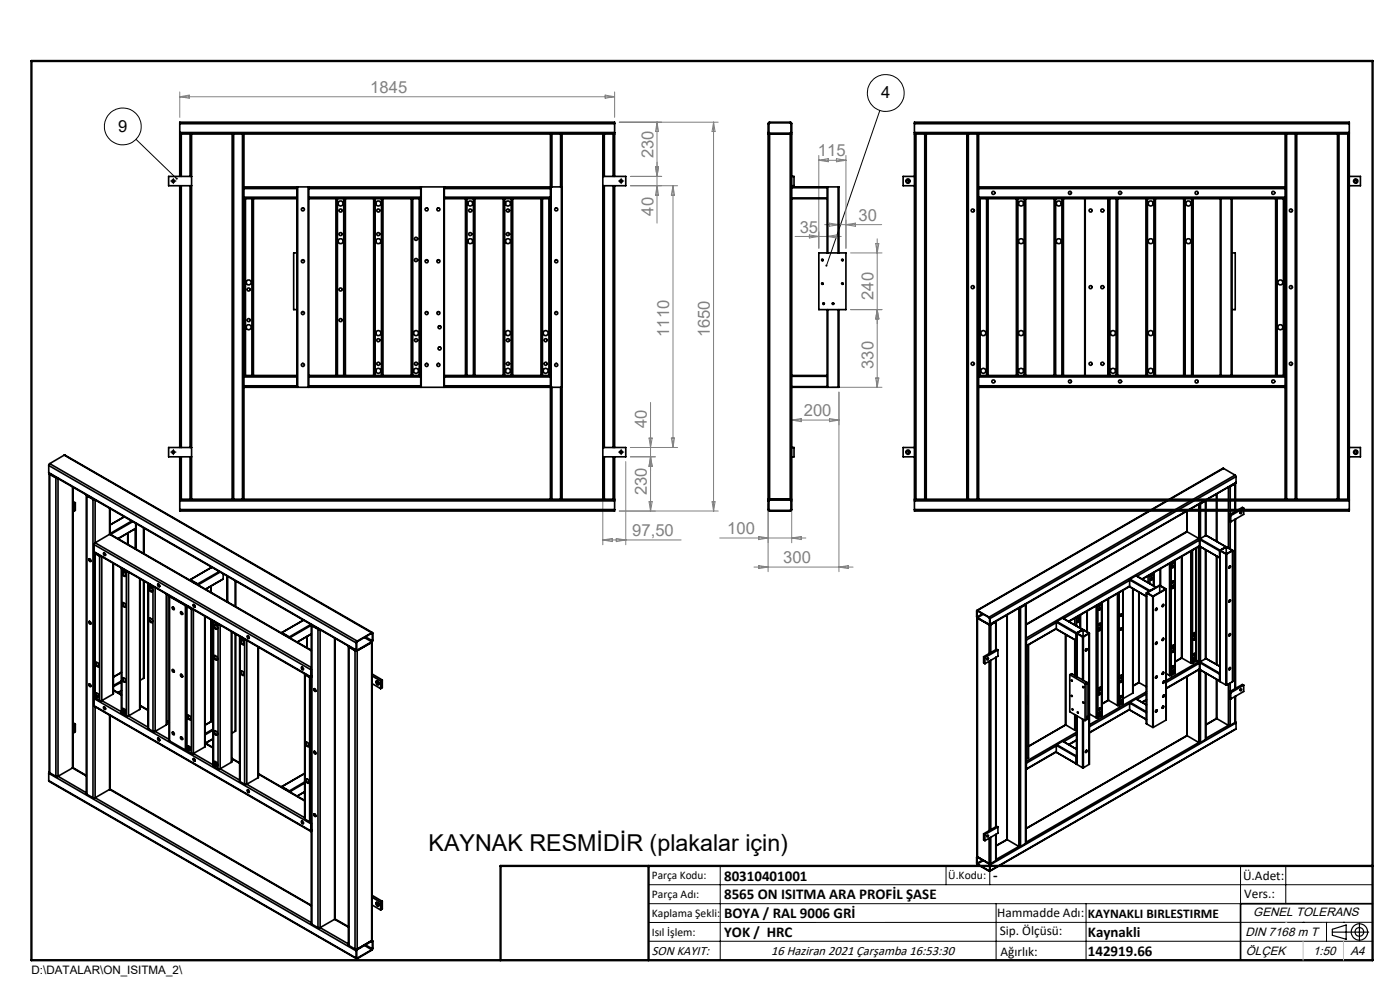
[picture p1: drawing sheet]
<svg xmlns="http://www.w3.org/2000/svg" width="297mm" height="210mm" viewBox="0 0 297 210" stroke-linecap="round" stroke-linejoin="round" font-family="sans-serif">
<g fill="none" stroke="#000" stroke-width=".21">
<path d="M28.9 29.6l8.6 8.3M36.6 38.4h.3M36.8 38.3v.3M131.6 38.4h.3M131.8 38.3v.3M186.7 23.4l-11.4 33M174.3 55.2a.19 .19 0 0 1 .1-.2 .19 .19 0 0 1 .2 .2 .19 .19 0 0 1-.2 .1M178.5 55.2a.2 .2 0 0 1 .2-.3 .2 .2 0 0 1 .2 .3 .2 .2 0 0 1-.3 .1M174.3 60.2a.19 .19 0 0 1 .1-.2 .19 .19 0 0 1 .2 .2 .19 .19 0 0 1-.2 .2M174.5 64.5a.2 .2 0 0 1 .2-.3 .2 .2 0 0 1 .2 .2 .2 .2 0 0 1-.2 .2M176.5 64.5a.2 .2 0 0 1 .2-.3 .2 .2 0 0 1 .2 .2 .2 .2 0 0 1-.2 .2M178.5 60.2a.2 .2 0 0 1 .2-.2 .2 .2 0 0 1 .2 .2 .2 .2 0 0 1-.3 .2"/>
<path d="M36.6 95.9h.3M36.8 95.8v.3M131.6 95.9h.3M131.8 95.8v.3M137.6 187.7h153.6M137.6 191.7h153.6M137.6 199.7h153.6M152.8 183.7v20M200.7 183.7v4M210 183.7v4M211.3 191.7v12M230.4 191.7v12"/>
<path d="M263.2 183.7v20M272.8 183.7v8M276.4 195.6h.1M281.4 195.6v4.1M285 195.6h.1M291.2 195.6l-153.6 .1"/>
<circle cx="187.9" cy="19.7" r="3.9"/>
<circle cx="26.1" cy="26.8" r="3.9"/>
<circle cx="227.4" cy="147.6" r=".12"/>
<circle cx="227.4" cy="144.3" r=".14"/>
<circle cx="227.5" cy="150.5" r=".12"/>
<circle cx="228.7" cy="151.1" r=".12"/>
<circle cx="229.8" cy="145.7" r=".12"/>
<circle cx="229.8" cy="149" r=".14"/>
</g>
<g fill="none" stroke="#000" stroke-width=".25">
<path d="M282.6 197.7h7.8M282.6 197.1l3-.9v3l-3-.8zM288.4 195.8v3.8M106.2 203.7h185"/>
<circle cx="288.4" cy="197.7" r="1.74"/>
<circle cx="288.4" cy="197.7" r=".93"/>
</g>
<g fill="none" stroke="#000" stroke-width=".21" stroke-dasharray="15.2 1.3 1.3 1.3">
<path d="M36.5 38.4h-.3M36.8 38.1v-.3M36.8 38.6v.4M37 38.4h.3M131.5 38.4h-.3M131.8 38.1v-.3M131.8 38.6v.4M132 38.4h.3M36.5 95.9h-.3M36.8 95.6v-.3M36.8 96.1v.4M37 95.9h.3"/>
<path d="M131.5 95.9h-.3M131.8 95.6v-.3M131.8 96.1v.4M132 95.9h.3"/>
</g>
<g fill="none" stroke="#000" stroke-width=".35">
<path d="M38.1 28.4h.4M38.1 28.1v.3M38.1 26.2v-.3h92.3v.3M38.1 26.2h92.3M38.1 28.1h92.3M38.1 26.2v1.9M38.1 28.4v9M38.1 39.4v55.5M38.5 28.4h1.8M38.5 28.4v9M38.5 39.4v55.5M40.3 28.4h.3"/>
<path d="M40.3 28.4v9M40.3 39.4v55.5M40.6 28.4h8.6M40.6 37.4h-4.8v2h4.8M40.6 28.4v77.5M49.2 28.4h.4M49.2 28.4v77.5M49.6 28.4h1.8M49.6 28.4v77.5M51.4 28.4h.4M51.4 28.4v77.5M51.8 39.6v.4"/>
<path d="M51.8 28.4h65M51.8 40h11.2M51.8 39.6h11.2M51.8 28.4v11.2M51.8 40v1.8M63 39.6h.1M63 39.6v42.6M63.1 39.6h2.3M63.1 39.6v42.6M65.4 39.6h.1M65.4 39.6v42.6M65.5 40h23.8"/>
<path d="M65.5 39.6h23.8M65.5 39.6v42.6M89.3 39.6h.1M89.3 39.6v42.6M89.4 39.6h4.8M89.4 39.6v42.6M94.2 39.6h.1M94.2 39.6v42.6M94.3 39.6h22.6M94.3 40h22.5M94.3 39.6v42.6M116.8 28.4h.3"/>
<path d="M116.8 28.4v77.5M116.9 39.6h2.2M116.9 39.6v42.6M117.1 28.4h1.8M117.1 28.4v11.2M118.9 28.4h.3M118.9 28.4v11.2M119.1 39.6h.1M119.1 39.6v42.6M119.2 28.4h8.7M119.2 28.4v77.5M127.9 28.4h.3"/>
<path d="M127.9 37.4h4.9v2h-4.9M127.9 28.4v77.5M128.2 28.4h1.9M128.2 28.4v9M128.2 39.4v55.5M130.1 28.4h.3M130.1 28.4v9M130.1 39.4v55.5M130.4 28.1v.3M130.4 26.2v1.9M130.4 28.4v9M130.4 39.4v55.5"/>
<path d="M163.1 26.2l4.6-.1 .1 .1v1.9l-.1 .1h-4.5zM163.3 28.4h-.4v77.5h.4M163.3 28.4l-.4-.3v-1.9l.3-.3 4.6 .1 .2 .2v1.9l-.4 .3M163.3 28.4h4.3M163.3 28.4v77.5M167.6 28.4h.4v77.5h-.4M167.6 28.4v77.5M168 39.6h7.5M168 37.4h.5v2h-.5M168 39.8h7.5M175.5 39.6h.1M175.5 39.6v.2"/>
<path d="M175.5 39.8v2.2M175.6 39.6h2.2M175.6 39.6v14M177.8 39.6h.2v14M177.8 39.6v14M194 26.2v-.3h92.2v.3M194 28.1v.3M194 28.4h.3M194 26.2v1.9M194 28.4v77.5M194 26.2h92.2M194 28.1h92.2"/>
<path d="M194 37.4h-2.4v2h2.4M194.3 28.4h1.9M194.3 28.4v77.5M196.2 28.4h.3M196.2 28.4v77.5M196.5 28.4h8.6M196.5 28.4v77.5M205.1 28.4h.3M205.1 28.4v77.5M205.4 28.4h1.9M205.4 28.4v77.5M207.3 28.4h.3"/>
<path d="M207.3 28.4v77.5M207.6 39.6v.4M207.6 28.4h65M207.6 28.4v11.2M207.6 40v1.8M207.6 40h65M207.6 39.6h65M272.6 28.4h.3M272.6 39.6v.4M272.6 28.4v11.2M272.6 40v1.8M272.9 28.4h1.9"/>
<path d="M272.9 28.4v77.5M274.8 28.4h.3M274.8 28.4v77.5M275.1 28.4h8.6M275.1 28.4v77.5M283.7 28.4h.4M283.7 28.4v77.5M284.1 28.4v77.5M284.1 28.4h1.8M285.9 28.4h.3M285.9 28.4v77.5M286.2 28.1v.3"/>
<path d="M286.2 26.2v1.9M286.2 28.4v77.5M286.2 37.4h2.4v2h-2.4M51.8 41.8v.3M51.8 41.8h11.2M51.8 42.1h11.2M51.8 42.1v37.5M52.1 42.1v37.5M53.4 42.1v37.5M53.8 42.1v37.5M63 53.6h-.7v12.1h.7M65.5 41.8h23.8"/>
<path d="M65.5 42.1h23.8M71.3 42.1v37.5M71.6 42.1v37.5M72.9 42.1v37.5M73.3 42.1v37.5M79.3 42.1v37.5M79.6 42.1v37.5M80.9 42.1v37.5M81.2 42.1v37.5M87.2 42.1v37.5M87.6 42.1v37.5M88.9 42.1v37.5"/>
<path d="M94.3 41.8h22.5M94.3 42.1h22.5M98.7 42.1v37.5M99.1 42.1v37.5M100.4 42.1v37.5M100.8 42.1v37.5M106.8 42.1v37.5M107.1 42.1v37.5M108.4 42.1v37.5M108.8 42.1v37.5M114.8 42.1v37.5M115.1 42.1v37.5"/>
<path d="M116.5 42.1v37.5M168 42.1h7.5M168 42h7.5M173.7 53.6h5.8v12.1h-5.8zM175.5 42v.1M175.5 42.1v11.5M207.6 41.8v.3M207.6 42.1h.3M207.6 42.1v37.5M207.6 41.8h65M207.9 42.1h1.4M207.9 42.1v37.5"/>
<path d="M209.3 42.1h.3M209.3 42.1v37.5M209.6 42.1h6M209.6 42.1v37.5M215.6 42.1h.3M215.6 42.1v37.5M215.9 42.1h1.4M215.9 42.1v37.5M217.3 42.1h.3M217.3 42.1v37.5M217.6 42.1h6M217.6 42.1v37.5"/>
<path d="M223.6 42.1h.3M223.6 42.1v37.5M223.9 42.1h1.4M223.9 42.1v37.5M225.3 42.1h.3M225.3 42.1v37.5M225.6 42.1h4.5M225.6 42.1v37.5M230.1 42.1h.1M230.1 42.1v37.5M230.2 42.1h4.8M230.2 42.1v37.5"/>
<path d="M235 42.1h.1M235 42.1v37.5M235.1 42.1h.3M235.1 42.1v37.5M235.4 42.1h1.4M235.4 42.1v37.5M236.8 42.1h.3M236.8 42.1v37.5M237.1 42.1h6M237.1 42.1v37.5M243.1 42.1h.3M243.1 42.1v37.5"/>
<path d="M243.4 42.1h1.4M243.4 42.1v37.5M244.8 42.1h.3M244.8 42.1v37.5M245.1 42.1h6M245.1 42.1v37.5M251.1 42.1h.3M251.1 42.1v37.5M251.4 42.1h1.4M251.4 42.1v37.5M252.8 42.1h.3M252.8 42.1v37.5"/>
<path d="M253.1 42.1h17.5M253.1 42.1v37.5M258.9 42.1v37.5M259 42.1v37.5M261.2 42.1v37.5M261.4 42.1v37.5M261.4 53.6h.6v12.1h-.6M270.6 42.1h.3M270.6 42.1v37.5M270.9 42.1h1.4M270.9 42.1v37.5M272.3 42.1h.3"/>
<path d="M272.3 42.1v37.5M272.6 41.8v.3M272.6 42.1v37.5M51.8 79.6v.4M51.8 79.6h11.2M51.8 80h11.2M51.8 80v1.8M65.5 79.6h23.8M65.5 80h23.8M94.3 79.6h22.5M94.3 80h22.5M168 79.6h7.5"/>
<path d="M168 79.8h7.5M175.5 79.6v.2M175.5 65.7v13.9M175.5 79.8v2.2M175.6 65.7v16.5M177.8 65.7v16.5M178 65.7v16.5h-.2M207.6 79.6v.4M207.6 79.6h.3M207.6 80v1.8M207.6 80h65M207.9 79.6h1.4"/>
<path d="M209.3 79.6h.3M209.6 79.6h6M215.6 79.6h.3M215.9 79.6h1.4M217.3 79.6h.3M217.6 79.6h6M223.6 79.6h.3M223.9 79.6h1.4M225.3 79.6h.3M225.6 79.6h4.5M230.1 79.6h.1M230.2 79.6h4.8"/>
<path d="M235 79.6h.1M235.1 79.6h.3M235.4 79.6h1.4M236.8 79.6h.3M237.1 79.6h6M243.1 79.6h.3M243.4 79.6h1.4M244.8 79.6h.3M245.1 79.6h6M251.1 79.6h.3M251.4 79.6h1.4M252.8 79.6h.3"/>
<path d="M253.1 79.6h17.5M270.6 79.6h.3M270.9 79.6h1.4M272.3 79.6h.3M272.6 79.6v.4M272.6 80v1.8M10.3 98.7v1.6M10.3 98.7l65.3 37.7M10.5 98.3l-.2 .4M10.5 98.3l65.3 37.7M13.6 96.5l65.4 37.7M13.6 96.5l65.2 37.7"/>
<path d="M13.6 96.5l-3.1 1.8M38.1 96.9v9M38.5 96.9v9M40.3 96.9v9M40.6 94.9h-4.8v2h4.8M51.8 81.8v.4M51.8 81.8h11.2M51.8 82.2h11.2M51.8 82.2v23.7M63 82.2h.1M63.1 82.2h2.3M65.4 82.2h.1"/>
<path d="M65.5 81.8h23.8M65.5 82.2h23.8M89.3 82.2h.1M89.4 82.2h4.8M94.2 82.2h.1M94.3 82.2h22.6M94.3 81.8h22.5M116.9 82.2h2.2M117.1 82.2v23.7M118.9 82.2v23.7M119.1 82.2h.1M127.9 94.9h4.9v2h-4.9"/>
<path d="M128.2 96.9v9M130.1 96.9v9M130.4 96.9v9M168 82.2h7.5M168 94.9h.5v2h-.5M168 82h7.5M175.5 82v.2M175.5 82.2h.1M175.6 82.2h2.2M194 94.9h-2.4v2h2.4M207.6 81.8v.4M207.6 82.2v23.7"/>
<path d="M207.6 81.8h65M207.6 82.2h65M259.6 99.4l-52.3 30.1M259.6 99.4l-52.2 30.1M259.6 99.4l2.4 1.4M272.6 81.8v.4M272.6 82.2v23.7M286.2 94.9h2.4v2h-2.4M10.3 100.3l65.3 37.7M10.3 100.3l65.3 37.6M10.4 100.5v63.3M10.5 100.4v.2"/>
<path d="M10.5 100.6l1.4 .8M10.5 100.6v63.3M10.6 100.5l.1 .1M10.7 100.6l1.4 .7M10.7 100.5v.1M11.9 101.4l.3 .1M11.9 101.4v63.3M12.3 101.5v63.2M15.4 103.3v59.6M15.5 103.4l-.1 59.5M15.5 108.4l.1 .1M15.5 106.7l.1 .1"/>
<path d="M15.5 106.4l.5 .2M15.6 106.8v1.7M16 106.6l-.4 .2M16 106.6v1.7l-.4 .2M18.3 105l.1 63.5M18.3 105l.1 .2M18.4 105.2l1.3 .7M18.4 105.2v63.3M18.5 105.1h.1M18.5 105.1l1.4 .8M18.8 118.6a.3 .3 0 0 1 .4 .1 .3 .3 0 0 1-.1 .4zM19 118.5v.4l.3 .2"/>
<path d="M19.7 105.9l.4 .1M19.7 105.9v63.3M20 117l46 26.7M20 115.5l45.9 26.6M20 117l45.9 26.6M20 115.5v1.5M20.1 117.3l.1 30.8M20.1 117.2l.1 .2M20.2 115.1l-.2 .4M20.2 117.4l.9 .6M20.2 106v9.1M20.2 117.4v30.7"/>
<path d="M20.2 115.1l45.8 26.5M20.3 117.4h.1M20.3 117.4l1 .5M21.1 118h.4M21.1 118v30.6M21.6 118.1v30.5M22 117.3a.29 .29 0 0 1 .4 .2 .29 .29 0 0 1-.2 .3l-.3-.3zM22.1 117.3v.2l.3 .3M23.2 113.3l42.8 24.6M23.2 113.3l-3 1.8M23.2 107.8v5.5M23.2 113.3l42.8 24.7"/>
<path d="M23.4 107.9v5.4M23.4 113.1v.1M23.4 113.2l.1 .1M23.4 113.3h.1M23.5 113.3v.1M24 119.5v27.7M24.1 119.5l-.1 27.7M26.4 109.6l-3 1.7M26.4 109.6l-3 1.8M27.1 113.1v2.4M27.9 110.5l-4.5 2.7M28.2 110.7l-4.7 2.6"/>
<path d="M28.7 112.2v4.2M28.8 112.1l-3.8 2.2M28.8 111v1.1M28.9 111.1v5.4M30.4 112v5.4M30.5 112v5.4M38.1 105.9h.4M38.1 105.9v.3M38.1 108.1v.3h92.3v-.3M38.1 106.2h92.3M38.1 108.1h92.3M38.1 106.2v1.9"/>
<path d="M38.5 105.9h1.8M40.3 105.9h.3M40.6 105.9h8.6M49.2 105.9h.4M49.6 105.9h1.8M51.4 105.9h.4M51.8 105.9h65M116.8 105.9h.3M117.1 105.9h1.8M118.9 105.9h.3M119.2 105.9h8.7M127.9 105.9h.3"/>
<path d="M128.2 105.9h1.9M130.1 105.9h.3M130.4 105.9v.3M130.4 106.2v1.9M163.2 106.1h4.5l.1 2.1-4.5 .1-.2-.1zM163.3 105.9l-.4 .3v2l.3 .2h4.6l.2-.2v-2l-.4-.3M163.3 105.9h4.3M194 108.1v.3h92.2v-.3M194 105.9v.3M194 105.9h.3M194 106.2h92.2M194 108.1h92.2"/>
<path d="M194 106.2v1.9M194.3 105.9h1.9M196.2 105.9h.3M196.5 105.9h8.6M205.1 105.9h.3M205.4 105.9h1.9M207.3 105.9h.3M207.6 105.9h65M248.1 119.5v23.8M248.5 119.3v24M248.9 120v.2l-.2 .2M249.1 119l-.2 .4-.3 .1"/>
<path d="M249.1 118.9a.38 .38 0 0 1-.1 .6 .38 .38 0 0 1-.5-.1l.1-.1M249.2 118.9v23.9M249.3 118.8l-.1 24M250.6 118.1l.1 21.5M250.7 118v21.6M251.8 108.4v4.4M251.8 112.8l-34.2 19.7M251.8 112.8l2.5 1.4M251.8 112.8l-34.2 19.8M252.6 116.9v23.8M253 116.7v24M253.8 116.3v23.9"/>
<path d="M253.8 116.2v24M254.3 114.2l.2 .3-13.3 7.7M254.3 107v7.2M254.3 115.9v24.5M254.3 114.2l-36.7 21.2M254.5 115.8l4.3 2.5M254.5 114.4v1.4M254.5 114.4l4.2 2.5M254.5 115.8l4.2 2.5M254.6 114.3l-.1 .1M254.6 114.3l4.2 2.4M254.7 106.9h-.3"/>
<path d="M254.7 106.9v7.3M254.7 116v24.4M255.6 106.2l-1.1 .6M255.6 106.2h.1M255.7 106.2l.1-.1v7.5M255.7 106.2l-1 .7M255.7 106.2v7.4M255.7 116.6v23.1M255.8 116.7v23M255.8 113.6h.1M255.8 113.6l-1.2 .7M255.8 113.6l4.3 2.4"/>
<path d="M255.9 113.6l4.2 2.4M258.1 104.8v10M258.1 118v22.9M258.1 104.7v10.2M258.1 118v23M258.7 118.3l.1 .1M258.7 116.9v1.4M258.8 116.8v27.8M258.8 116.7l1.3 .8M258.8 116.7l-.1 .2M260.1 117.5h.1M260.1 116l1.4 .7v.1"/>
<path d="M260.1 117.5v27.8M260.1 116l-1.3 .7M260.1 116.1l-1.2 .7 1.2 .7M260.1 116.1l1.3 .7-1.3 .7M260.1 116.1v1.4M260.2 117.5v27.8M260.6 103.3v12.9M260.8 109.2l.3 .2M260.8 109.2v1.3l.3 .2M261 103.2l-.3 .1M261 103.2v5.9M261 110.6v5.8"/>
<path d="M261.1 109.4v1.3M261.5 116.8l-1.3 .7M261.5 116.8v27.8M261.9 102.6l-1.1 .6M261.9 102.5v.1M262 102.5l-.1 .1M262 100.8l.2 .3M262 100.8l-52.2 30.1M262 102.6l-1 .6M262 102.6v5.9M262 110.1v36M262.1 102.5l-.1 .1"/>
<path d="M262.1 102.5v6M262.1 110.1v35.9M262.2 102.3l-52.2 30.3M262.2 101.1v1.2M262.2 101.1l-52.2 30.1M262.2 102.3l-52.2 30.1M263.2 108.6a.18 .18 0 0 1 .2 .3 .18 .18 0 0 1-.3 0zM263.2 108.6l-.1 .2zM263.8 107.8l-2.7 1.6M263.8 107.8v1.3l-2.7 1.6M263.8 107.8l-.2-.2-2.8 1.6M272.6 105.9h.3"/>
<path d="M272.9 105.9h1.9M274.8 105.9h.3M275.1 105.9h8.6M283.7 105.9h.4M284.1 105.9h1.8M285.9 105.9h.3M286.2 105.9v.3M286.2 106.2v1.9M18.9 131.8a.31 .31 0 0 1 .3 .2 .31 .31 0 0 1-.1 .4l-.3-.3zM19 131.8v.4l.3 .1M25.8 120.5v.2M25.8 120.6v30.7"/>
<path d="M25.8 120.7l1 .5M25.8 120.7v30.6M25.9 120.6h.1M26 120.6l1 .6M26 120.6h.1M26 127.9a.52 .52 0 0 1 .6 .3 .52 .52 0 0 1-.1 .6l-.5-.4zM26 121.4a.52 .52 0 0 1 .6 .2 .52 .52 0 0 1-.1 .7l-.5-.4zM26.1 121.3v.5l.5 .4M26.1 127.8v.6l.5 .3M26.8 121.2l.3 .1M26.8 121.2v30.7M27.3 121.3v30.6"/>
<path d="M29.6 122.7v27.8M29.7 122.8l-.1 27.7M30.4 123.2v20.7M30.5 123.2l-.1 20.7M31.4 123.8l.1 30.8M31.4 123.7l.1 .3M31.5 124l1 .5M31.5 124v30.6M31.6 123.9h.1M31.6 123.9l1.1 .6M31.6 131.2a.49 .49 0 0 1 .6 .2 .49 .49 0 0 1-.1 .7l-.5-.5zM31.6 124.6a.54 .54 0 0 1 .6 .3 .54 .54 0 0 1-.1 .6l-.5-.4z"/>
<path d="M31.8 124.6l.1 .6 .4 .3M31.8 131.1l.1 .6 .4 .3M32.5 124.5l.3 .1M32.5 124.5v30.6M32.9 124.6v30.5M33.4 124a.27 .27 0 0 1 .4 .1 .27 .27 0 0 1-.1 .4zM33.5 123.9l.1 .3 .3 .2M35.3 126v27.8M35.4 126l-.1 27.8M35.9 126.5v30.7M35.9 126.5l3.4 2M36 126.4l-.1 .1"/>
<path d="M36.1 126.5l3.3 1.9M36.5 128.8a.29 .29 0 0 1 .4 .1 .29 .29 0 0 1-.1 .4l-.3-.2zM36.7 128.7v.4l.3 .1M37.6 127.3v.1M38.3 129.8a.3 .3 0 0 1 .4 .2 .3 .3 0 0 1-.1 .3l-.3-.2zM38.4 129.7l.1 .4 .2 .2M39.3 128.5h.2M39.3 128.5v30.6M39.5 128.5l.1 .1M39.5 128.5v30.6M39.5 128.5l.1 30.8M39.6 128.6l1 .6"/>
<path d="M39.6 128.6v30.7M39.7 128.5l.1 .1M39.8 128.6l1 .6M39.8 128.6h.1M40.3 123l4.6-2.7-4.5 2.7M40.4 123l-.1 .1M40.4 123l1.5 .9M40.4 123.1l1.5 .9M40.4 123.1h.1M40.6 129.2h.3M40.6 129.2v30.6M41 128.3a.28 .28 0 0 1 .4 .1 .28 .28 0 0 1-.2 .4z"/>
<path d="M41 129.3v30.5M41.1 128.2v.3l.3 .3M41.9 124h.1M41.9 123.9l.2 .2M42.1 124.1h.1M43.4 130.7v27.8M43.5 130.7l-.1 27.8M44.7 120.2v.2M44.7 124.3v1.4M44.7 131.4v21.7M44.8 120.3v.1M44.8 124.3v1.4"/>
<path d="M44.8 131.5v21.6M45.2 131.8l.1 30.8M45.2 131.7l.1 .2M45.3 131.9l.9 .6M45.3 131.9v30.7M45.4 131.8v.1M45.4 131.9l1 .5M45.4 139.1a.52 .52 0 0 1 .6 .3 .52 .52 0 0 1-.1 .6l-.5-.4zM45.4 132.6a.52 .52 0 0 1 .6 .3 .52 .52 0 0 1-.1 .6l-.5-.4zM45.6 132.5v.7l.5 .2M45.6 139.1v.6l.5 .2M46.2 132.5h.4"/>
<path d="M46.2 132.5v30.6M46.5 121.2l-4.6 2.7M46.7 132.6v30.5M46.7 121.3l-4.6 2.8M47.3 122.8l-3.7 2.2M47.3 121.7v1.1M48.2 122.2v5.4M48.3 122.3v5.4M49.1 133.9v27.8M49.2 134l-.1 27.7M50 123.2v5.4M50 134.4v20.7"/>
<path d="M50.8 135.1l.1 30.7M50.9 135v.2M50.9 135.2l1 .5M50.9 135.2v30.6M51 135.1h.1M51 135.1l1.1 .6M51.2 135.8a.53 .53 0 0 1 .5 .4 .53 .53 0 0 1-.2 .6l-.4-.6zM51.2 135.8l.1 .6 .4 .3M51.9 135.7l.3 .1M51.9 135.7v30.7M52.4 135.8v30.6M52.5 134.9a.29 .29 0 0 1 .4 .2 .29 .29 0 0 1-.3 .3l-.2-.3z"/>
<path d="M52.6 134.9v.3l.3 .2M54.7 137.2v27.8M54.8 137.3l-.1 27.7M59.8 134.2l-.1 .1M59.8 134.3l1.6 .9M59.8 134.2l1.6 .9M59.8 134.3v.1M61.4 135.1l.1 .2M61.5 135.3h.1M64.3 131.5l-4.5 2.7M64.4 131.6l-4.6 2.6M65.1 135v2.4"/>
<path d="M65.9 132.5l-4.5 2.6M66 132.6l.1 63.4M66 134.4l-2.9 1.8 2.9-1.7M66 132.6l-4.5 2.7M66.1 132.5v.2M66.1 132.7l1.4 .8M66.1 132.7v63.3M66.3 132.7h.1M66.3 132.7l1.4 .7M67.5 133.5h.3M67.5 133.5v63.3M67.9 133.6v63.2"/>
<path d="M71 135.4v59.6M71.1 135.4l-.1 59.6M73.9 137.2l.1 63.3M73.9 137.1l.1 .2M74 137.3l1.3 .7M74 137.3v63.2M74.1 137.2h.1M74.1 137.2l1.4 .8M75.3 138h.5M75.3 138v63.3M75.6 137.9v.2l.2-.1M75.6 136.4v1.5"/>
<path d="M75.7 137.8l.1 .1M75.8 136l-.2 .4M75.8 138v63.3M77.3 135.2l1.5 .9M77.5 135.1l1.5 .8M78.8 134.2l.3 .1v1.6l-.3 .4M78.8 134.3l.2 .1M78.8 134.3l-3.1 1.9v1.6M78.8 136.3l-3 1.7M78.8 136.3v63.2M78.8 134.2l-3 1.8M78.8 136.1l-3 1.8"/>
<path d="M79 136.2l-.2 63.3M79 135.9l-.2 .2M79 134.4v1.5M207.3 131l.1 50.7M207.3 130.9l.1 .1M207.3 129.6v1.3M207.4 129.5l-.2 .1v1.2l.2 .3M207.4 129.6l2.5 1.4v1.4M207.4 129.6h-.1M207.4 131.1l2.4 1.4M207.4 131.1v50.6M207.4 129.5l2.4 1.4"/>
<path d="M207.4 131l2.4 1.4M208.4 130.2l-1.1 .7M208.6 130.3l-1.2 .7M208.7 139.3l.3 .2M208.7 139.3v1.3l.3 .2M209 139.5v1.3M209.4 139.8h.1M209.5 139.7v-.1a.18 .18 0 0 1 .1 .3 .18 .18 0 0 1-.2 0zM209.8 132.5h.4M209.8 130.9l.2 .3M209.8 132.5v6.1M209.9 132.4h-.1"/>
<path d="M210 132.4l-.2 .1M210 131.2v1.2M210.2 132.5v5.9M211.2 131.9l-1.2 .6M211.2 131.9h.1M211.2 131.9l-1 .6M211.2 131.9v5.9M211.2 139.4v36M211.3 131.8l-.1 .1M211.3 131.8v6M211.3 139.4v35.9M211.7 137.9v1.3l-2.7 1.6"/>
<path d="M211.7 137.9l-2.7 1.6M211.7 137.9l-.3-.2-2.7 1.6M213.6 130.5l.1 47.6M213.7 130.4v47.7M216.1 129v50.6M216.5 128.9h-.3M216.5 128.9v50.7M217.5 128.3l-1.2 .6M217.5 128.2v.1M217.6 128.3l-1.1 .6M217.6 128.3v50.6M217.6 128.2v.1"/>
<path d="M217.6 128.2v50.7M217.6 135.5l.1 .3M217.6 136.9v.1M217.6 135.6v.1M217.7 137l-.1 .1M217.7 135.8v1.2M218.1 136.8v24M218.2 136.8l-.1 24M224.1 133.4l4.2 2.4M224.1 133.4l-6.4 3.7M224.1 132v1.4M224.1 132l4.2 2.4"/>
<path d="M224.1 132.1l-6.4 3.7M224.1 133.3l-6.4 3.7M224.2 131.8l-.1 .2M224.2 131.8l4.2 2.5M225.4 131.1l4.3 2.5M225.4 131.1l-1.2 .7M226 134.6l.1 19.2M226.1 134.6v19.2M228 131.1v1.5M228 135.7v7.6M228.3 134.4v1.4M228.4 130.9v1.9"/>
<path d="M228.4 134.3v9.2M228.4 134.3v.1M228.4 134.3l-.1 .1M228.4 134.4l1.3 .7M228.4 134.4v9.1M228.7 131.6a.19 .19 0 0 1 .2 .3 .19 .19 0 0 1-.3 0zM228.8 131.5v.3l-.2 .2M229 130.6l-.2 .3-.3 .3M229 130.5a.4 .4 0 0 1 0 .5 .4 .4 0 0 1-.5 0v-.2M229.1 130.5v2.7M229.2 130.4v2.9M229.7 135.1h.1"/>
<path d="M229.7 133.6l1.4 .8M229.7 133.6l-1.3 .7M229.7 135.1v9.1M229.8 133.6l1.2 .7-1.2 .7M229.8 133.6l-1.3 .7 1.3 .7M229.8 133.6v1.4M229.8 135.1v9.2M230.4 137.6h.1a.19 .19 0 0 1 .1 .3 .19 .19 0 0 1-.3 0zM230.5 137.6v.3l-.2 .1M230.6 129.6v4.4M231.1 134.4l-1.3 .7M231.1 134.4v27.7"/>
<path d="M231.1 134.3v27.8M232.6 128.5v23.8M232.9 128.3v24M233.2 133.1h.1a.31 .31 0 0 1 .3 .2 .31 .31 0 0 1-.2 .4h-.4zM233.3 129a.2 .2 0 0 1 .1 .2 .2 .2 0 0 1-.3 .1zM233.4 128.9l-.1 .3-.2 .2M233.4 132.2l-.1 .3-.2 .1M233.4 133.1l-.1 .5-.3 .2M233.5 127.9l-.2 .5-.3 .1M233.6 127.9a.4 .4 0 0 1-.1 .5 .4 .4 0 0 1-.5 0v-.2M233.7 127.9v23.9M233.8 127.8l-.1 24"/>
<path d="M235.1 127l.1 21.5M235.2 127v21.5M237.1 125.9v23.7M237.4 125.7v23.9M237.7 133.3l.1-.1a.18 .18 0 0 1 .2 .2 .18 .18 0 0 1-.2 .2 .18 .18 0 0 1-.2-.2zM237.7 130.3a.18 .18 0 0 1 .3 .1 .18 .18 0 0 1-.1 .3 .18 .18 0 0 1-.3-.1zM237.9 130.2l-.1 .3-.2 .2M237.9 133.2v.2l-.3 .2M238.2 125.3v23.9M238.3 125.2l-.1 24M239.6 124.4l3.6 2.1M239.6 124.4l-12.8 7.5"/>
<path d="M239.6 123v1.4M239.6 123.1l-14 8.1M239.6 124.3l-12.9 7.5M239.6 123l4.2 2.4M239.7 122.9l-.1 .1M239.7 122.9l4.3 2.4M240.3 124.8v22.2M241 122.1l4.3 2.5zM241 122.1l-1.3 .8M241.6 125.6l.1 19.2M241.7 125.7v19.1M242.3 122.8l12.2-7.1-12.2 7.2"/>
<path d="M243.2 125.8v27.8M243.2 125.7l1.3 .8M243.4 125.8l2.6-1.6 1.3 .7-2.7 1.6zM243.6 122.2v1.4M243.9 121.9v1.9M244.2 122.7h.1a.22 .22 0 0 1 .2 .2 .22 .22 0 0 1-.3 .1zM244.4 122.6l-.2 .4M244.5 121.6l-.1 .4-.3 .2M244.5 126.5h.2M244.5 126.5v27.8M244.6 121.6a.38 .38 0 0 1-.1 .5 .38 .38 0 0 1-.5 0l.1-.2M244.7 126.5v27.8"/>
<path d="M244.7 121.5v2.7M244.8 121.5v2.8M245.2 136.3l.1-.1a.19 .19 0 0 1 .1 .3 .19 .19 0 0 1-.3 0zM245.3 129.1v-.1a.19 .19 0 0 1 .1 .3 .19 .19 0 0 1-.3 0zM245.4 129l-.3 .5M245.4 136.2l-.3 .4M246 124.2v1.5M246.1 120.7v3.5M246.2 120.6v3.6M246.6 135.5l.1-.1a.19 .19 0 0 1 .1 .3 .19 .19 0 0 1-.3 0zM246.7 128.3v-.1a.19 .19 0 0 1 .1 .3 .19 .19 0 0 1-.3 0zM246.8 128.2l-.2 .4"/>
<path d="M246.8 135.4l-.2 .4M247.4 125l-1.4-.9-2.8 1.6M247.4 125l-2.7 1.5M247.4 125v27.7M247.4 124.9v27.8M248.7 124.2a.29 .29 0 0 1 .5 0 .29 .29 0 0 1-.2 .5 .27 .27 0 0 1-.5 0 .27 .27 0 0 1 .2-.4zM248.7 136.9l.2-.1a.37 .37 0 0 1 .2 .5 .37 .37 0 0 1-.5 .2l-.1-.2zM248.7 123.3h.1a.22 .22 0 0 1 .2 .3 .22 .22 0 0 1-.3 .1zM248.9 123.2v.3l-.2 .1M248.9 137.9v.3l-.2 .2M249 124.1l-.1 .5-.3 .2M249 136.8l-.1 .6-.3 .1"/>
<path d="M250.6 139.5l-1.3 .8M250.7 139.6l1.9 1.1M250.7 139.6l-1.4 .8M253.1 139.8l.3 .1M253.2 139.6a.28 .28 0 0 1 .5-.1 .28 .28 0 0 1-.2 .5 .28 .28 0 0 1-.4 .1 .28 .28 0 0 1 .1-.5zM253.2 134.3a.29 .29 0 0 1 .5 .1 .29 .29 0 0 1-.2 .4 .27 .27 0 0 1-.4 0 .27 .27 0 0 1 .1-.4zM253.4 138.6a.19 .19 0 0 1 .1 .3 .19 .19 0 0 1-.3 0zM253.4 135.3v.3l-.2 .1M253.4 138.6v.2l-.2 .2M253.5 134.2v.5l-.4 .2M253.5 139.4v.5l-.4 .2M255.8 139.7h.1"/>
<path d="M255.8 139.7l-1.2 .7M255.8 139.7l3 1.7M255.9 139.7l2.9 1.6M260.8 120.1h.1a.19 .19 0 0 1 .1 .3 .19 .19 0 0 1-.3 0zM260.8 134.5l.1-.1a.19 .19 0 0 1 .1 .3 .19 .19 0 0 1-.3 0zM260.8 127.3a.17 .17 0 0 1 .2 .2 .17 .17 0 0 1-.3 0zM260.9 120l-.2 .5M260.9 127.2l-.2 .5M260.9 134.4l-.2 .5M15.5 155.4h.1M15.5 153.7l.1 .1M15.5 153.3l.5 .3"/>
<path d="M15.6 153.8v1.6M16 153.6v1.6l-.4 .2M16 153.6l-.4 .2M18.8 145.2a.28 .28 0 0 1 .4 .1 .28 .28 0 0 1-.1 .4zM19 145.1v.3l.3 .2M20 149.7l46 26.7M20 148.2v1.5M20 148.2l45.9 26.5M20 149.7l45.9 26.5M20.1 147.9l-.1 .3M20.2 148.1l.9 .5M20.2 149.9v19.3"/>
<path d="M20.4 147a.54 .54 0 0 1 .6 .4 .54 .54 0 0 1-.2 .6 .63 .63 0 0 1-.4-1zM20.4 140.5a.53 .53 0 0 1 .6 .3 .53 .53 0 0 1-.2 .7l-.5-.6zM20.5 140.5l.1 .7 .4 .2M20.5 147l-.1 .2 .2 .5 .4 .2M21 147.5l-.4 .2M21.1 148.6h.5M21.6 148.6l4.2 2.4M22 149.9a.29 .29 0 0 1 .4 .2 .29 .29 0 0 1-.2 .4l-.3-.3zM22.1 149.9l.3 .6M23.2 151.7v15.8M23.4 151.8l-.2 15.7M24 147.2l-2.4 1.4"/>
<path d="M24.1 146.4l1.7 .9M24.1 146.5l1.7 1M25.8 146.5l-.8 .4 .8-.4M25.8 142.6l-1.7 1M25.8 144.7l-1.7 1M25.8 144.5l-1.7 .9M25.8 142.7l-1.7 .9M25.8 151.3l1 .6M26 143.8a.54 .54 0 0 1 .6 .3 .54 .54 0 0 1-.1 .6l-.5-.3zM26 150.3a.56 .56 0 0 1 .6 .3 .56 .56 0 0 1-.1 .7l-.5-.4zM26.1 143.7a.68 .68 0 0 0 .5 1M26.1 150.3v.5l.5 .4"/>
<path d="M26.6 150.7l-.4 .2M26.8 151.9h.5M27.3 151.9l4.1 2.4M29.6 150.5l-2.3 1.4M29.7 149.6l1.7 1M29.7 149.7l1.7 1M30.4 143.9l-.7 .4M31.5 154.6l1 .5M32.5 155.1h.4M32.9 155.1l3 1.8M33.5 156.6a.28 .28 0 0 1 .4 .2 .28 .28 0 0 1-.2 .3zM33.5 156.6l.1 .3 .3 .2"/>
<path d="M35.3 153.8l-2.4 1.3M35.4 152.9l.5 .3M35.4 153l.5 .3M35.9 157.2l3.4 1.9M36.5 155.3a.29 .29 0 0 1 .4 .2 .29 .29 0 0 1-.1 .3l-.3-.2zM36.6 142a.3 .3 0 0 1 .4 .2 .3 .3 0 0 1-.2 .4l-.3-.3zM36.7 142l.1 .4 .2 .1M36.7 155.3l.1 .4 .2 .1M38.3 143.1a.29 .29 0 0 1 .4 .1 .29 .29 0 0 1-.1 .4l-.3-.2zM38.3 156.3a.3 .3 0 0 1 .4 .2 .3 .3 0 0 1-.1 .4l-.3-.3zM38.4 143l.1 .4 .2 .1M38.4 156.3l.1 .4 .2 .1"/>
<path d="M38.6 156.8h.1M39.3 159.1h.2M39.5 159.1h.1M39.6 159.3l1 .5M39.8 158.3a.52 .52 0 0 1 .6 .3 .52 .52 0 0 1-.1 .6l-.5-.4zM39.8 151.8a.52 .52 0 0 1 .6 .2 .52 .52 0 0 1-.1 .7l-.5-.4zM39.9 151.7v.6l.5 .3M39.9 158.2v.6l.5 .3M40.4 158.7l-.4 .2M40.6 159.8h.4M41 159.8l4.2 2.4M43.4 158.5l-2.4 1.3"/>
<path d="M43.5 157.6l1.7 1M43.5 157.7l1.7 1M45.2 147.5v.2M45.2 143.9v.1M45.2 156.8l-1.6 .8M45.2 152.8l-1.7 1M45.2 154.9l-1.7 1M45.2 154.6l-1.7 1M45.2 156.7l-1.6 .9M45.2 152.9l-1.7 .9M45.4 155.1a.48 .48 0 0 1 .6 .2 .48 .48 0 0 1-.1 .7l-.5-.5zM45.6 155v.6l.5 .3"/>
<path d="M50 155.1h.1M50 155.1l-.8 .4M51.2 142.3a.53 .53 0 0 1 .5 .4 .53 .53 0 0 1-.2 .6l-.5-.6zM51.2 142.3l.1 .7 .4 .2M64 141.5a.28 .28 0 0 1 .3 .2 .28 .28 0 0 1-.2 .4zM64.1 141.5v.3l.2 .2M64.6 143l.1 30.8M64.7 142.9v.2M64.7 143.1l1 .6M64.7 143.1v30.7M64.8 143v.1M64.8 143.1l1.1 .5"/>
<path d="M64.9 157.5a.54 .54 0 0 1 .6 .3 .54 .54 0 0 1-.1 .6l-.4-.3-.2-.3zM65 157.4l.1 .7 .4 .2M65.7 143.7v30.6M65.9 143.6l.1 .1h-.3M65.9 142.1v1.5M66 141.7l-.1 .4M66 141.9v.1M66 143.5v.1M66 143.5h.1M66.6 159.4a.31 .31 0 0 1 .4 .1 .31 .31 0 0 1-.1 .4l-.3-.3zM66.6 146.1a.31 .31 0 0 1 .4 .2 .31 .31 0 0 1-.1 .4l-.3-.3zM66.7 146.1l.1 .4 .2 .1"/>
<path d="M66.7 159.3l.1 .4 .2 .2M79 143l2.1 1.2M79 143.4l1.8 1.1M79 145l1.8 1.1M79.8 144.5a.42 .42 0 0 1 .5 .2 .42 .42 0 0 1-.1 .6l-.4-.3zM79.9 144.5l.1 .5 .3 .2M80.3 144.8v.1a.19 .19 0 0 1-.3 0 .19 .19 0 0 1 .2-.3l.1 .2M80.8 144.5v1.6M81.1 144.2l-.3 .3M81.1 144.2v1.7l-.3 .2M209.8 140.3v35.9M210.2 140v36"/>
<path d="M217.6 154.1a.27 .27 0 0 1 .5 0 .27 .27 0 0 1-.2 .4l-.3 .2M217.6 147.9a.27 .27 0 0 1 .5 0 .27 .27 0 0 1-.2 .4l-.3 .2M217.6 153.2h.1a.22 .22 0 0 1 .3 .2 .22 .22 0 0 1-.3 .2h-.1M217.6 149l.1-.1a.21 .21 0 0 1 .2 .3 .21 .21 0 0 1-.3 .1M217.8 148.9l-.2 .4M217.8 153.1l-.2 .4M217.9 147.7v.3l-.3 .4M217.9 153.9v.3l-.3 .4M224.1 159.6l4.3 2.5M224.1 159.5l-6.4 3.7M224.1 158.1l4.2 2.4M224.1 159.6l4.2 2.4"/>
<path d="M224.1 158.1v1.5M224.1 158.2l-6.4 3.7M224.1 159.4l-6.4 3.7M224.2 158l-.1 .1M224.2 158l4.2 2.4M225.4 157.2h.1M225.4 157.2l3 1.8M225.4 157.2l-1.2 .8M226.1 153.7l-7.9 4.6M226.1 153.8l1.9 1.1M226.1 153.8l-7.9 4.6M226.9 143.1l3.3 1.9"/>
<path d="M226.9 143.1v7.9l3.3 1.9M226.9 143.1l.4-.2 3.3 1.9M227.3 144.2l.1 .3zM228 154.9h.4M228 151.6v3.3M228.4 157l-1.6 1M228.4 151.8v10.3M228.4 155.7l-2.8 1.6M228.4 155.3l-10.8 6.2M228.4 156.9l-1.7 1M228.6 151l.1 .3zM229.7 152.5v10.4"/>
<path d="M229.7 148.9l.2 .1-.1 .1zM229.8 152.6v10.3M230.2 145v7.9M230.4 159.2h.1a.19 .19 0 0 1 .1 .3 .19 .19 0 0 1-.3-.1zM230.5 159.2v.2l-.2 .2M230.6 152v.3M230.6 144.8v.3M230.6 144.8v7.8l-.4 .3M230.6 144.8l-.4 .2M231.1 151.4l1.5 .9M232.6 152.3h.3M233 151.4l.4 .1"/>
<path d="M233.2 151.1a.29 .29 0 0 1 .4 .1 .29 .29 0 0 1-.2 .4 .27 .27 0 0 1-.4 .1 .27 .27 0 0 1 .1-.5zM233.2 147a.18 .18 0 0 1 .2 .2 .18 .18 0 0 1-.3 0zM233.2 150.2h.1a.2 .2 0 0 1 .1 .3 .2 .2 0 0 1-.3 .1zM233.3 145.8a.39 .39 0 0 1 .3 .5 .39 .39 0 0 1-.5 .2l-.1-.2zM233.4 146.9v.2l-.3 .2M233.4 150.2l-.1 .3-.2 .1M233.4 145.8l-.1 .6-.3 .1M233.4 151l-.1 .6-.3 .1M233.7 151.8l-.8 .5M235.1 148.5l-1.3 .8M235.2 148.5l1.9 1.1M235.2 148.5l-1.4 .9"/>
<path d="M237.1 149.6h.3M237.6 148.7l.3 .2M237.7 148.5a.27 .27 0 0 1 .4 0 .27 .27 0 0 1-.1 .4 .28 .28 0 0 1-.5 .2 .28 .28 0 0 1 .1-.5zM237.7 143.3a.27 .27 0 0 1 .4 0 .27 .27 0 0 1-.1 .4 .28 .28 0 0 1-.5 .2 .28 .28 0 0 1 .1-.5zM237.7 147.7l.1-.1a.21 .21 0 0 1 .2 .3 .21 .21 0 0 1-.4 0zM237.8 144.3a.19 .19 0 0 1 .1 .3 .19 .19 0 0 1-.3 0zM237.9 144.3v.2l-.3 .2M237.9 147.6l-.1 .2-.2 .2M238 143.2l-.1 .5-.3 .2M238 148.4l-.1 .5-.3 .2M238.2 149.2l-.8 .4M239.6 150.6l3.6 2.1"/>
<path d="M239.6 150.5l-8.5 5M239.6 149.1v1.5M239.6 149.2l-8.5 5M239.6 150.5l-8.5 4.9M239.6 149.1l3.6 2.1M239.6 150.6l3.6 2M239.7 149l-.1 .1M239.7 149l3.5 2M240.3 147h.1M240.3 147l-2 1.2M241 148.3h.1M241 148.3l2.2 1.2"/>
<path d="M241 148.3l-1.3 .7M241.6 144.7l-1.3 .8M241.7 144.8l1.5 .9M241.7 144.8l-1.4 .8M243.2 148.5l-.9 .5M243.2 147.2l-2 1.1M243.2 146.7l-12.1 7M243.2 148.4l-.9 .5M243.2 153.6h.1M243.2 153.6l1.3 .7M244.5 154.3h.2M245.2 143.5l.1-.1a.19 .19 0 0 1 .1 .3 .19 .19 0 0 1-.3 0z"/>
<path d="M245.2 150.7l.1-.1a.19 .19 0 0 1 .1 .3 .19 .19 0 0 1-.3 0zM245.4 143.4l-.3 .4M245.4 150.6l-.3 .4M246.6 149.9l.1-.1a.19 .19 0 0 1 .1 .3 .19 .19 0 0 1-.3 0zM246.8 147.5l.1-.1a.19 .19 0 0 1 .1 .3 .19 .19 0 0 1-.3 0zM246.8 144.6l.1-.1a.19 .19 0 0 1 .1 .3 .19 .19 0 0 1-.3 0zM246.8 142.6l-.2 .4M246.8 149.8l-.2 .4M246.9 144.5l-.2 .4M246.9 147.4l-.2 .4M247.4 152.7l-2.7 1.6M247.4 146l7.1-4.1-7.1 4.2"/>
<path d="M247.4 142.9l.7 .4M248.1 143.3h.4M248.6 142.4l.3 .1M248.7 142.1h.1a.31 .31 0 0 1 .4 .2 .31 .31 0 0 1-.3 .4 .28 .28 0 0 1-.4-.1 .28 .28 0 0 1 .2-.4zM248.8 141.2a.18 .18 0 0 1 .2 .3 .18 .18 0 0 1-.3 0zM248.9 141.2v.2l-.2 .2M249 142v.5l-.4 .2M249.2 142.8l-.7 .5M251.8 143.5v12.6M251.8 156l-34.2 19.7M251.8 156.1l2.5 1.4M251.8 156.1l-34.2 19.7"/>
<path d="M252.6 140.7h.4M253.8 140.2l-.8 .5M253.8 140.1l.5 .3M254.3 157.5h.4M254.3 140.4l.2 .2-7.1 4.2M254.3 157.5l-36.7 21.2M254.3 142.1v15.4M254.3 140.4l-6.9 3.9M254.5 142l4.3 2.5M254.5 140.5v1.5M254.5 140.5l4.2 2.5M254.5 142l4.2 2.5"/>
<path d="M254.6 140.4l-.1 .1M254.6 140.4l4.2 2.4M254.7 142.1v15.4M255.7 156.9l-1 .6M255.7 142.7v14.2M255.8 142.8l-.1 14.1M258.1 144.1v8.3M258.1 152.4l-2.3 1.3M258.1 152.4l2.5 1.5M258.1 152.4l-2.3 1.4M258.7 144.5h.1M258.7 143v1.5"/>
<path d="M258.8 142.9l-.1 .1M258.8 144.5v.1M258.8 144.6l1.3 .7M260.1 145.3h.1M260.6 153.9h.4M260.6 153.9l-4.8 2.7M260.6 145.1v8.8M260.8 141.7l.1-.1a.19 .19 0 0 1 .1 .3 .19 .19 0 0 1-.3 0zM260.8 146.8v1.3l.3 .2M260.8 146.8l.3 .2M260.9 141.6l-.2 .4M261 144.9v1.8"/>
<path d="M261 148.2v5.7M261.1 147v1.3M261.5 144.6l-1.3 .7M262 153.2l-1 .7M262 147.7v5.5M262.1 153.1l.1 .2M262.1 147.7l-.1 5.5M262.2 154.6l-52.2 30.2M262.2 153.3l-52.2 30.2M262.2 154.6l-52.2 30.1M262.2 153.3v1.3M263.2 146.2a.17 .17 0 0 1 .2 .2 .17 .17 0 0 1-.3 .1z"/>
<path d="M263.2 146.2v.1M263.8 145.3v1.4l-2.7 1.6M263.8 145.3l-.2-.1-2.8 1.6M263.8 145.3l-2.7 1.7M10.3 165.6l65.3 37.8M10.3 164l65.3 37.7M10.3 165.6l65.3 37.6M10.3 164v1.6M10.4 163.8l-.1 .2M10.4 163.8l.1 .1M10.5 163.9l1.4 .8M11.9 164.7h.4"/>
<path d="M12.3 164.7l6 3.5M15.4 162.9l-3.1 1.8M15.4 162.9l2.9 1.7M15.5 162.8l2.8 1.7M18.4 168.5l1.3 .7M19.7 169.2h.5M20.2 169.2l45.8 26.5M23.2 167.5l-3 1.7M23.2 167.5l42.8 24.6M23.4 167.4l42.6 24.6M41 161a.27 .27 0 0 1 .3 .1 .27 .27 0 0 1-.1 .4zM41.1 160.9v.3l.3 .2"/>
<path d="M45.3 162.6l.9 .5M45.4 161.6a.5 .5 0 0 1 .6 .2 .5 .5 0 0 1-.1 .7l-.5-.4zM45.6 161.5v.7l.5 .2M46.1 162l-.4 .2M46.2 163.1h.5M46.7 163.1l4.1 2.4M49.1 161.7l-2.4 1.4M49.2 160.9l1.6 .9M49.2 161l1.6 .9M50.9 165.8l1 .6M51.9 166.4h.5M52.4 166.4l12.2 7.1"/>
<path d="M52.5 167.6a.28 .28 0 0 1 .4 .1 .28 .28 0 0 1-.3 .4zM52.6 167.5l.1 .4 .2 .2M54.7 165l-2.3 1.4M54.8 164.1l9.8 5.7M54.8 164.2l9.8 5.7M59.8 166.9l-.1 .1M59.8 167h.1M59.8 166.9l1.6 .9M59.8 167l1.6 .9M61.4 167.8l.1 .1M61.4 167.9h.1M61.5 167.9v.1"/>
<path d="M63.9 174.2a.27 .27 0 0 1 .4 .2 .27 .27 0 0 1-.2 .3zM64.1 174.2l.2 .5M64.6 167.9l-1.5 1 1.5-.9M64.6 164l-4.8 2.9M64.6 166.1l-3.1 1.8M64.6 165.9l-3.2 1.9M64.6 164.1l-4.8 2.8M64.7 173.8l1 .5M64.9 165.3a.52 .52 0 0 1 .6 .2 .52 .52 0 0 1-.1 .6l-.4-.2zM65 165.2l.1 .6 .4 .3M65.7 174.3l.3 .1-.1 .3M65.9 176.2l.1 .2"/>
<path d="M65.9 174.7v1.5M66 174.5v.2M66 176.2h.1M66.6 172.7a.29 .29 0 0 1 .4 .1 .29 .29 0 0 1-.1 .4l-.3-.3zM66.7 172.6l.1 .4 .2 .1M208.7 176.9v1.3l.3 .1M208.7 176.9l.3 .1M209 177v1.3M209.4 177.2v.1zM209.5 177.2a.17 .17 0 0 1 .1 .2 .17 .17 0 0 1-.2 .1zM209.8 177.8v5.4M210.2 177.6v5.6"/>
<path d="M211.2 177v5.6M211.3 177l-.1 5.6M211.7 175.4v1.3l-2.7 1.6M211.7 175.4l-2.7 1.6M211.7 175.4l-.3-.1-2.7 1.6M213.6 178.1l-2.3 1.3M213.7 178.1l2.4 1.5M213.7 178.1l-2.4 1.3M216.1 179.6h.4M216.1 179.6l-4.8 2.7M217.6 178.9l-1.1 .7M217.6 161.6l.1 .3"/>
<path d="M217.6 163v.1M217.6 161.8h.1M217.6 163h.1M217.7 163.1l-.1 .1M217.7 161.9v1.2M218.1 160.8l-.5 .3M228.3 162l.1 .1M228.3 160.5v1.5M228.4 160.4l-.1 .1M228.4 162.1h.1M228.4 162.1l1.3 .8M229.7 162.9h.1"/>
<path d="M231.1 162.1l-1.3 .8M66.1 196l1.4 .8M67.5 196.8h.4M67.9 196.8l6 3.4M71 195l-3.1 1.8M71 195l2.9 1.7M71.1 194.9l2.8 1.7M78.8 199.5l.3 .1-.1 1.9-3.2 1.9-.2-.2M78.8 199.7h.2M78.8 199.7l-3.1 1.8v1.7M78.8 199.5l-3 1.8M79 199.5h.1"/>
<path d="M79 190.4l1.8 1M79 192l1.8 1M79 189.9l2.1 1.3M79 199.7v1.6M79.8 191.4a.42 .42 0 0 1 .5 .3 .42 .42 0 0 1-.1 .5l-.4-.3zM79.9 191.4l.1 .6 .3 .1M80.3 191.7v.2a.19 .19 0 0 1-.3-.1 .19 .19 0 0 1 .2-.3l.1 .2M80.8 191.4v1.6M81.1 191.2v1.6l-.3 .2M81.1 191.2l-.3 .2M207.3 183.1l.1 .2M207.3 181.9v1.2"/>
<path d="M207.3 181.7h.1M207.4 181.7l-.2 .1 .1 1.5 2.5 1.5 .2-.1M207.4 181.8l2.5 1.5v1.3M207.4 181.8l-.1 .1M207.4 181.7l2.4 1.5M207.4 183.3l2.4 1.4M208.4 182.4l-1.1 .7M208.6 182.6l-1.2 .7M209.8 183.2h.4M209.8 183.2l.2 .3M209.9 184.6l-.1 .1M210 183.5v1.2"/>
<path d="M211.2 182.6l-1 .6M291.2 191.7h-28v12M74 200.5l1.3 .8M75.3 201.3h.5M75.6 201.7v1.5M75.7 203.2h.1M75.8 201.3l-.2 .4M77.3 200.5l1.5 1M77.5 200.4l1.5 .9M78.8 201.5l-3 1.7M79 201.3l-.2 .2"/>
<circle cx="36.8" cy="38.4" r=".28"/>
<circle cx="131.8" cy="38.4" r=".28"/>
<circle cx="192.6" cy="38.4" r=".28"/>
<circle cx="192.6" cy="38.4" r=".45"/>
<circle cx="287.6" cy="38.4" r=".45"/>
<circle cx="287.6" cy="38.4" r=".28"/>
<circle cx="52.8" cy="59.9" r=".51"/>
<circle cx="64.2" cy="44.4" r=".33"/>
<circle cx="64.2" cy="55.4" r=".33"/>
<circle cx="72.2" cy="51.1" r=".53"/>
<circle cx="72.3" cy="49.7" r=".32"/>
<circle cx="72.3" cy="44.7" r=".32"/>
<circle cx="72.3" cy="43.2" r=".54"/>
<circle cx="80.2" cy="44.7" r=".33"/>
<circle cx="80.2" cy="49.7" r=".33"/>
<circle cx="80.3" cy="51.1" r=".53"/>
<circle cx="80.3" cy="43.2" r=".54"/>
<circle cx="88.3" cy="55.2" r=".33"/>
<circle cx="88.3" cy="50.7" r=".33"/>
<circle cx="90.5" cy="44.4" r=".32"/>
<circle cx="90.5" cy="55.4" r=".32"/>
<circle cx="93" cy="44.4" r=".33"/>
<circle cx="93" cy="55.4" r=".33"/>
<circle cx="99.8" cy="49.7" r=".33"/>
<circle cx="99.8" cy="44.7" r=".33"/>
<circle cx="99.8" cy="51.2" r=".52"/>
<circle cx="99.8" cy="43.2" r=".53"/>
<circle cx="107.8" cy="51.1" r=".51"/>
<circle cx="107.8" cy="49.7" r=".33"/>
<circle cx="107.8" cy="44.7" r=".33"/>
<circle cx="107.8" cy="43.2" r=".52"/>
<circle cx="118" cy="44.4" r=".33"/>
<circle cx="118" cy="55.4" r=".33"/>
<circle cx="174.5" cy="55.1" r=".17"/>
<circle cx="178.7" cy="55.1" r=".17"/>
<circle cx="206.4" cy="44.7" r=".33"/>
<circle cx="210.7" cy="40.9" r=".33"/>
<circle cx="216.6" cy="43.2" r=".53"/>
<circle cx="216.6" cy="51.2" r=".52"/>
<circle cx="224.6" cy="43.2" r=".54"/>
<circle cx="224.6" cy="51.1" r=".53"/>
<circle cx="227" cy="40.9" r=".32"/>
<circle cx="231.4" cy="44.7" r=".32"/>
<circle cx="233.9" cy="44.7" r=".32"/>
<circle cx="237.6" cy="40.9" r=".33"/>
<circle cx="244.1" cy="43.2" r=".54"/>
<circle cx="244.1" cy="51.1" r=".53"/>
<circle cx="252.1" cy="43.2" r=".53"/>
<circle cx="252.1" cy="51.2" r=".52"/>
<circle cx="253.8" cy="40.9" r=".33"/>
<circle cx="270.1" cy="40.9" r=".33"/>
<circle cx="271.6" cy="59.9" r=".52"/>
<circle cx="273.9" cy="44.7" r=".33"/>
<circle cx="52.8" cy="61.4" r=".33"/>
<circle cx="52.8" cy="67.9" r=".33"/>
<circle cx="52.8" cy="69.4" r=".52"/>
<circle cx="64.2" cy="66.4" r=".32"/>
<circle cx="64.2" cy="77.4" r=".33"/>
<circle cx="72.3" cy="61.4" r=".32"/>
<circle cx="72.3" cy="67.9" r=".32"/>
<circle cx="80.2" cy="72.2" r=".33"/>
<circle cx="80.3" cy="78.7" r=".53"/>
<circle cx="80.3" cy="70.7" r=".53"/>
<circle cx="80.3" cy="77.2" r=".32"/>
<circle cx="88.3" cy="72.2" r=".33"/>
<circle cx="88.3" cy="78.7" r=".52"/>
<circle cx="88.3" cy="70.7" r=".52"/>
<circle cx="88.3" cy="77.2" r=".32"/>
<circle cx="90.5" cy="77.4" r=".32"/>
<circle cx="90.5" cy="66.4" r=".31"/>
<circle cx="93" cy="66.4" r=".32"/>
<circle cx="93" cy="77.4" r=".33"/>
<circle cx="93.2" cy="69.4" r=".32"/>
<circle cx="93.2" cy="73.9" r=".33"/>
<circle cx="107.8" cy="78.7" r=".51"/>
<circle cx="107.8" cy="70.7" r=".51"/>
<circle cx="107.8" cy="72.2" r=".33"/>
<circle cx="107.8" cy="77.2" r=".32"/>
<circle cx="115.7" cy="78.7" r=".53"/>
<circle cx="115.7" cy="70.7" r=".53"/>
<circle cx="115.7" cy="72.2" r=".32"/>
<circle cx="115.8" cy="77.2" r=".31"/>
<circle cx="118" cy="77.4" r=".33"/>
<circle cx="118" cy="66.4" r=".32"/>
<circle cx="174.5" cy="60.2" r=".17"/>
<circle cx="174.7" cy="64.4" r=".17"/>
<circle cx="176.7" cy="64.4" r=".17"/>
<circle cx="178.7" cy="60.2" r=".17"/>
<circle cx="206.4" cy="60.9" r=".33"/>
<circle cx="206.4" cy="77.2" r=".32"/>
<circle cx="208.6" cy="70.7" r=".52"/>
<circle cx="208.6" cy="78.7" r=".52"/>
<circle cx="216.6" cy="70.7" r=".52"/>
<circle cx="216.6" cy="78.7" r=".52"/>
<circle cx="231.4" cy="60.9" r=".32"/>
<circle cx="231.4" cy="77.2" r=".31"/>
<circle cx="233.9" cy="60.9" r=".32"/>
<circle cx="233.9" cy="77.2" r=".31"/>
<circle cx="236.1" cy="70.7" r=".53"/>
<circle cx="236.1" cy="78.7" r=".53"/>
<circle cx="244.1" cy="70.7" r=".53"/>
<circle cx="244.1" cy="78.7" r=".53"/>
<circle cx="271.6" cy="69.4" r=".53"/>
<circle cx="273.9" cy="60.9" r=".33"/>
<circle cx="273.9" cy="77.2" r=".32"/>
<circle cx="36.8" cy="95.9" r=".28"/>
<circle cx="131.8" cy="95.9" r=".28"/>
<circle cx="192.6" cy="95.9" r=".28"/>
<circle cx="192.6" cy="95.9" r=".45"/>
<circle cx="210.7" cy="80.9" r=".33"/>
<circle cx="227" cy="80.9" r=".32"/>
<circle cx="237.6" cy="80.9" r=".33"/>
<circle cx="253.8" cy="80.9" r=".33"/>
<circle cx="270.1" cy="80.9" r=".33"/>
<circle cx="287.6" cy="95.9" r=".45"/>
<circle cx="287.6" cy="95.9" r=".28"/>
<circle cx="233.3" cy="132.5" r=".21"/>
<circle cx="248.9" cy="120.3" r=".21"/>
<circle cx="248.9" cy="138.2" r=".21"/>
<circle cx="253.4" cy="135.6" r=".21"/>
<circle cx="227.4" cy="147.6" r=".12"/>
<circle cx="227.5" cy="150.4" r=".12"/>
<circle cx="229.8" cy="145.7" r=".11"/>
<circle cx="246.7" cy="142.8" r=".2"/>
</g>
<path d="M6.7 12.9h284.5v190.8h-284.5zM137.6 183.7v20M291.2 183.7h-185v20" fill="none" stroke="#000" stroke-width=".5"/>
<path d="M276.4 199.7v4M285 199.7v4" fill="none" stroke="#c0c0c0" stroke-width=".21"/>
<path d="M272.8 195.6h.1" fill="none" stroke="#c0c0c0" stroke-width=".25"/>
<g fill="none" stroke="#808080" stroke-width=".21">
<path d="M38.1 19.5v5.4M130.4 19.5v5.4M38.1 20.5h92.3M38.1 20.5l2-.3v.6zM128.4 20.2l2 .3-2 .3zM131.4 25.9h21M133.7 37.4h6.7M139.1 35.4h.6l-.3 2zM139.4 25.9v21.4M139.4 25.9l.3 2h-.6zM139.4 39.4l.3 2h-.6zM142.8 39.4l.3 2h-.7z"/>
<path d="M142.8 39.4v55.5M143.8 39.4h-10.1M151.4 25.9l.3 2h-.6zM151.4 25.9v82.5M173.7 33v19.7M173.7 34h5.8M173.7 34l2-.4v.7zM177.4 33.6l2.1 .4-2.1 .3zM179.5 33v19.7M168.7 50.2h9.8M171.7 49.8l2 .4-2 .3zM174.9 47.7h12.1"/>
<path d="M175.5 50.2l1.9-.4v.7zM176 47.3l2 .4-2 .3zM179.5 47.7l2-.4v.7zM180.4 53.6h6.7M185.8 51.7h.6l-.3 1.9zM186.1 50.7v31.5M180.4 65.7h6.7M186.1 65.7l.3 2h-.6zM127.9 97.9v17.7M132.8 97.9v17.7M133.7 94.9h10.1M133.7 96.9h5.3"/>
<path d="M137.7 92.9h.7l-.4 2zM138 96.9l.4 2h-.7zM138 85.4v23M142.4 92.9h.7l-.3 2zM168 89.1l2-.3v.7zM168 89.1h10M176 88.8l2 .3-2 .4zM176.5 82.2h10.6M178 83.2v38.1M185.8 80.2h.6l-.3 2zM127.9 114.5h16.6M127.9 114.5l2-.3v.7z"/>
<path d="M130.7 114.2l2.1 .3-2.1 .4zM131.4 108.4h21M137.7 106.4h.7l-.4 2zM151.1 106.4h.6l-.3 2zM152.7 114.1h18.3M161 120l1.9 .3-1.9 .3zM161 113.8l1.9 .3-1.9 .4zM162.9 106.9v14.4M168 106.9v8.2M168 114.1l2-.3v.7zM159.9 120.3h21.1M178 120.3l2-.3v.6z"/>
</g>
<path d="M37.3 37.7h.1a.23 .23 0 0 1 .3 .1 .23 .23 0 0 1-.1 .3l-.1-.2 .1 .2h-.3zM175.2 56.2h.2a.21 .21 0 0 1 .1 .2 .21 .21 0 0 1-.2 .1v-.1v.1l-.2-.1z" fill="#000"/>
<text font-size="4.9" x="90.9" y="180.5">KAYNAK RESMİDİR (plakalar için)</text>
<g font-size="3.5" fill="#808080">
<text x="78.6" y="19.7">1845</text>
<text x="138.6" y="33.6" transform="rotate(-90 138.6 33.6)">230</text>
<text x="173.5" y="33.2">115</text>
<text x="138.6" y="45.7" transform="rotate(-90 138.6 45.7)">40</text>
<text x="182.1" y="46.9">30</text>
<text x="169.7" y="49.4">35</text>
<text x="185.3" y="63.6" transform="rotate(-90 185.3 63.6)">240</text>
<text x="142" y="71.5" transform="rotate(-90 142 71.5)">1110</text>
<text x="150.6" y="71.6" transform="rotate(-90 150.6 71.6)">1650</text>
<text x="185.3" y="78.2" transform="rotate(-90 185.3 78.2)">330</text>
<text x="170.5" y="88.3">200</text>
<text x="137.3" y="90.9" transform="rotate(-90 137.3 90.9)">40</text>
<text x="137.3" y="105.1" transform="rotate(-90 137.3 105.1)">230</text>
<text x="134.1" y="113.7">97,50</text>
<text x="154.3" y="113.3">100</text>
<text x="166.2" y="119.5">300</text>
</g>
<g font-size="3.5">
<text x="186.9" y="20.9">4</text>
<text x="25.1" y="27.9">9</text>
</g>
<g font-size="3.2">
<text x="153.6" y="186.8">80310401001</text>
<text x="153.6" y="190.8">8565 ON ISITMA ARA PROFİL ŞASE</text>
<text x="210.7" y="186.6">-</text>
<text x="153.6" y="194.8">BOYA / RAL 9006 GRİ</text>
<text x="153.6" y="198.8">YOK / HRC</text>
<text x="230.8" y="198.7">Kaynakli</text>
<text x="230.8" y="202.8">142919.66</text>
</g>
<g font-size="2.8">
<text x="263.7" y="186.7">Ü.Adet:</text>
<text x="263.9" y="190.5">Vers.:</text>
<text x="211.5" y="194.5">Hammadde Adı:</text>
<text x="230.8" y="194.7">KAYNAKLI BIRLESTIRME</text>
<text x="138.3" y="202.6">SON KAYIT:</text>
<text x="163.6" y="202.6">16 Haziran 2021 Çarşamba 16:53:30</text>
<text x="212.1" y="198.4">Sip. Ölçüsü:</text>
<text x="212.2" y="202.7">Ağırlık:</text>
</g>
<g font-size="2.6">
<text x="265.9" y="194.4">GENEL TOLERANS</text>
<text x="264.2" y="198.5">DIN 7168 m T</text>
<text x="264.3" y="202.6">ÖLÇEK</text>
<text x="278.5" y="202.6">1:50</text>
<text x="286.5" y="202.6">A4</text>
</g>
<g font-size="2.5">
<text x="138.3" y="186.4">Parça Kodu:</text>
<text x="138.3" y="190.5">Parça Adı:</text>
<text x="201.2" y="186.5">Ü.Kodu:</text>
<text x="138.3" y="194.5">Kaplama Şekli:</text>
<text x="138.3" y="198.6">Isıl İşlem:</text>
<text x="6.7" y="206.7">D:\DATALAR\ON_ISITMA_2\</text>
</g>
</svg>
